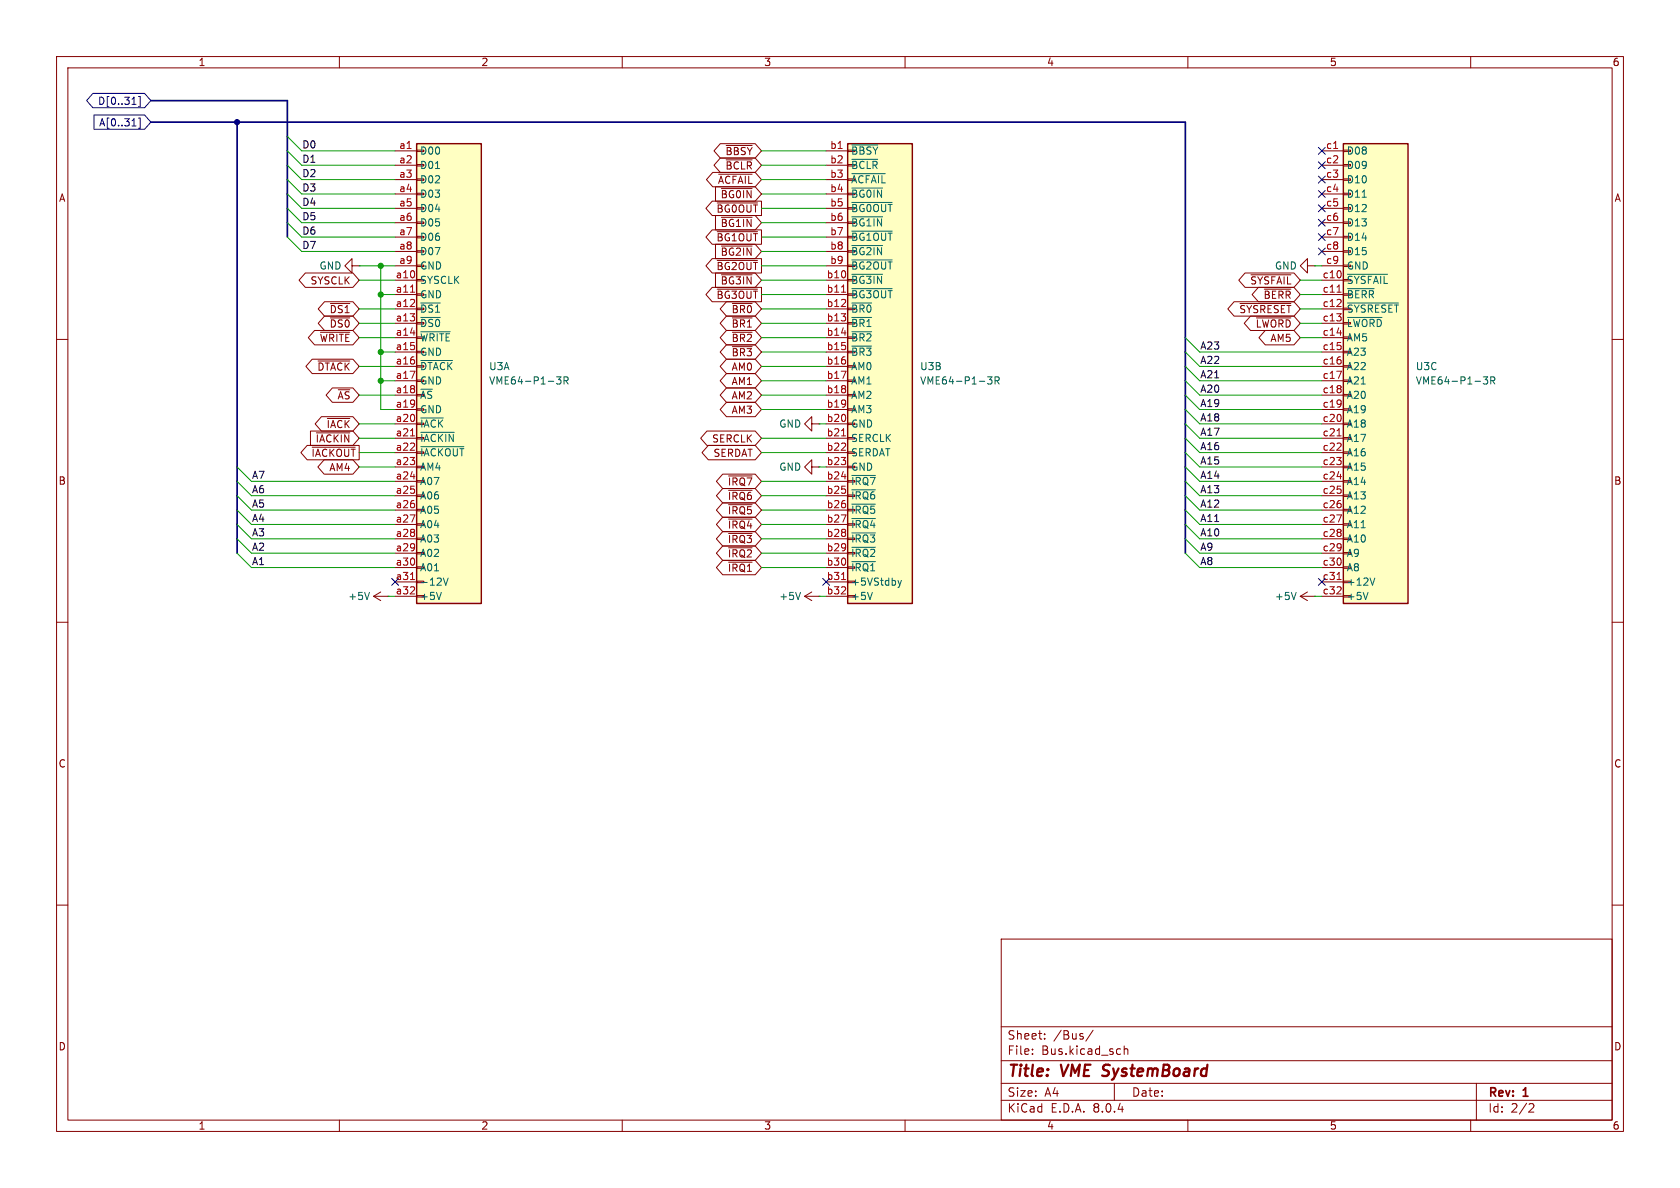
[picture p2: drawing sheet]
<svg xmlns="http://www.w3.org/2000/svg" width="297mm" height="210mm" viewBox="0 0 297 210" stroke-linecap="round" stroke-linejoin="round" font-family="sans-serif">
<g fill="none" stroke="#840000" stroke-width=".18">
<path d="M10 10h277v190h-277zM12 12h273v186h-273zM60 10v2M110 10v2M160 10v2M210 10v2M260 10v2M10 60h2M62.2 47v-1.3l-1.2 1.3 1.2 1.3v-1.3h1.3M63.5 47h.1M285 60h2M10 110h2"/>
<path d="M285 110h2M10 160h2M285 160h2M177 166h108v32h-108zM60 198v2M110 198v2M160 198v2M177 194.5h108M177 191.5h108M177 187.5h108M177 181.5h108M182.5 186.3v.1"/>
<path d="M182.5 185.5v.1M184.7 183.6v.1M184.7 182.8v.1M193.2 182.1l-1.2 2M197 191.5v3M198.7 184.9v1.5M198.7 185.5l.3-.1 .3 .1 .1 .9M210 198v2M260 198v2M261 191.5v6.5M270.5 195.1l.5 .1 .2 .3-1 1.1h1"/>
</g>
<path d="M149.9 25.4h11.4v81.3h-11.4z" fill="#ffffc2"/>
<path d="M149.9 25.4h11.4v81.3h-11.4z" fill="none" stroke="#840000" stroke-width=".25"/>
<g fill="none" stroke="#840000" stroke-width=".18">
<path d="M146 26.7h3.9M146 29.2h3.9M146 31.8h3.9M146 34.3h3.9M146 36.8h3.9M146 39.4h3.9M146 49.5h3.9M146 52.1h3.9M146 54.6h3.9M146 57.2h3.9M146 59.7h3.9M146 41.9h3.9"/>
<path d="M146 44.5h3.9M146 47h3.9M146 62.2h3.9M146 64.8h3.9M146 67.3h3.9M146 69.9h3.9M146 72.4h3.9M146 74.9h3.9M146 77.5h3.9M146 80h3.9M146 82.6h3.9M146 85.1h3.9"/>
<path d="M146 87.6h3.9M146 90.2h3.9M146 92.7h3.9M146 95.3h3.9M146 97.8h3.9M66 105.4h2.6M66 105.4l1.3 .8M67.3 104.6l-1.3 .8M68.6 105.4h.1M146 100.3h3.9M146 102.9h3.9M146 105.4h3.9"/>
</g>
<g fill="none" stroke="#006464" stroke-width=".18">
<path d="M150.6 25.6h4.6M150.6 28.2h4.6M150.6 30.7h5.9M150.6 33.2h5.4M150.6 35.8h7.1M150.6 38.3h5.4M150.6 48.5h5.4M150.6 51h7.1M150.6 53.6h3.5M150.6 56.1h3.5M150.6 58.6h3.5M150.6 40.9h7.1"/>
<path d="M150.6 43.4h5.4M150.6 45.9h7.1M150.6 61.2h3.5M174.6 66.6h.8l-.5 .5 .4 .1v.6l-.2 .1-.5-.1M175.9 67.3l.6-.1 .1-.2v-.3l-.7-.1v1.3M176.2 67.3l.4 .6M150.6 84h4.2M150.6 86.6h4.2M150.6 89.1h4.2M150.6 91.7h4.2M150.6 94.2h4.2M150.6 96.7h4.2"/>
<path d="M150.6 99.3h4.2M65.3 104.7l-.4 1.3M154.2 104.7l-.4 1.3M158.8 102.6l.3 .8M159.1 103.4l-.3 .5M159.4 102.6l-.3 .8"/>
</g>
<path d="M148.8 51.7h.7M148.8 77.1h.7M148.8 102.5h.7" fill="none" stroke="#a90000" stroke-width=".18"/>
<path d="M73.7 25.4h11.4v81.3h-11.4z" fill="#ffffc2"/>
<g fill="none" stroke="#840000" stroke-width=".18">
<path d="M69.8 26.7h3.9M69.8 29.2h3.9M69.8 31.8h3.9M69.8 34.3h3.9M69.8 36.8h3.9M69.8 39.4h3.9M73.7 39.2h1.2v.3h-1.2zM73.7 36.7h1.2v.3h-1.2zM73.7 34.2h1.2v.2h-1.2zM73.7 31.6h1.2v.3h-1.2zM73.7 29.1h1.2v.2h-1.2zM73.7 26.5h1.2v.3h-1.2z"/>
<path d="M69.8 49.5h3.9M69.8 52.1h3.9M69.8 54.6h3.9M69.8 57.2h3.9M69.8 59.7h3.9M69.8 41.9h3.9M69.8 44.5h3.9M69.8 47h3.9M73.7 44.3h1.2v.3h-1.2zM73.7 41.8h1.2v.2h-1.2zM231.1 47v-1.3l-1.2 1.3 1.2 1.3v-1.3h1.3M232.4 47h.1"/>
<path d="M69.8 62.2h3.9M69.8 64.8h3.9M69.8 67.3h3.9M69.8 69.9h3.9M69.8 72.4h3.9M69.8 74.9h3.9M69.8 77.5h3.9M143.5 74.9v-1.2l-1.3 1.2 1.3 1.3v-1.3h1.3M144.8 74.9h.1M69.8 80h3.9M69.8 82.6h3.9M69.8 85.1h3.9"/>
<path d="M69.8 87.6h3.9M69.8 90.2h3.9M69.8 92.7h3.9M69.8 95.3h3.9M69.8 97.8h3.9M143.5 82.6v-1.3l-1.3 1.3 1.3 1.2v-1.2h1.3M144.8 82.6h.1M69.8 100.3h3.9M69.8 102.9h3.9M69.8 105.4h3.9M142.2 105.4h2.6M142.2 105.4l1.3 .8"/>
<path d="M143.5 104.6l-1.3 .8M144.8 105.4h.1M229.9 105.4h2.5M229.9 105.4l1.2 .8M231.1 104.6l-1.2 .8M232.4 105.4h.1"/>
</g>
<path d="M73.7 25.4h11.4v81.3h-11.4z" fill="none" stroke="#840000" stroke-width=".25"/>
<path d="M72.6 51.7h.7M72.6 77.1h.7M72.6 102.5h.7" fill="none" stroke="#a90000" stroke-width=".18"/>
<g fill="none" stroke="#006464" stroke-width=".18">
<path d="M77 29.8h.7M74.4 53.6h3.4M74.4 56.1h3.4M74.4 58.6h5.2M74.4 63.7h5.6M74.4 73.9h4M74.4 76.4h5.9M74.4 79h7.6M98.4 66.6h.8l-.5 .5 .4 .1v.6l-.2 .1-.5-.1M99.7 67.3l.6-.1 .1-.2v-.3l-.7-.1v1.3M100 67.3l.4 .6M78 104.7l-.4 1.3"/>
<path d="M78.4 102.2l.4 1.2 .4-1.2M141.5 104.7l-.4 1.3M229.1 104.7l-.4 1.3"/>
</g>
<path d="M237.5 25.4h11.4v81.3h-11.4z" fill="#ffffc2"/>
<g fill="none" stroke="#840000" stroke-width=".18">
<path d="M125.9 35.6h8.7v2.5h-8.7l-1.1-1.3zM126 30.5h7.5l1.1 1.3-1.1 1.2h-7.5l-1.1-1.2zM126.5 33h7l1.1 1.3-1.1 1.3h-7zM126.5 38.1h7l1.1 1.3-1.1 1.2h-7zM126.8 35.9h7.1M127 30.8h6M127.3 25.4h6.2l1.1 1.3-1.1 1.2h-6.2l-1.1-1.2zM127.3 27.9h6.2l1.1 1.3-1.1 1.3h-6.2l-1.1-1.3zM127.5 33.3h5.5M127.5 38.4h5.5M128.4 25.7h4.6M128.4 28.3h4.6"/>
<path d="M233.7 26.7h3.8M233.7 29.2h3.8M233.7 31.8h3.8M233.7 34.3h3.8M233.7 36.8h3.8M233.7 39.4h3.8M237.5 39.2h1.3v.3h-1.3zM237.5 36.7h1.3v.3h-1.3zM237.5 34.2h1.3v.2h-1.3zM237.5 31.6h1.3v.3h-1.3zM237.5 29.1h1.3v.2h-1.3zM237.5 26.5h1.3v.3h-1.3z"/>
<path d="M54 48.3h8.4l1.1 1.2-1.1 1.3h-8.4l-1.1-1.3zM55.6 58.4h6.8l1.1 1.3-1.1 1.3h-6.8l-1.1-1.3zM56.7 58.7h5.1M57.4 55.9h5l1.1 1.3-1.1 1.2h-5l-1.1-1.2zM57.4 53.3h5l1.1 1.3-1.1 1.3h-5l-1.1-1.3zM58.4 56.2h3.4M58.4 53.7h3.4M125.9 45.7h8.7v2.6h-8.7l-1.1-1.3zM125.9 50.8h8.7v2.5h-8.7l-1.1-1.2zM125.9 40.6h8.7v2.6h-8.7l-1.1-1.3zM126.5 48.3h7l1.1 1.2-1.1 1.3h-7zM126.5 43.2h7l1.1 1.3-1.1 1.2h-7z"/>
<path d="M126.8 46h7.1M126.8 51.1h7.1M126.8 41h7.1M127.5 48.6h5.5M127.5 43.5h5.5M128.4 55.9h5.1l1.1 1.3-1.1 1.2h-5.1l-1.1-1.2zM128.4 53.3h5.1l1.1 1.3-1.1 1.3h-5.1l-1.1-1.3zM128.4 58.4h5.1l1.1 1.3-1.1 1.3h-5.1l-1.1-1.3zM129.5 56.2h3.5M129.5 53.7h3.5M129.5 58.7h3.5M218.2 53.3h10.6l1.1 1.3-1.1 1.3h-10.6l-1.1-1.3z"/>
<path d="M219.2 53.7h9M220.1 48.3h8.7l1.1 1.2-1.1 1.3h-8.7l-1.1-1.3zM221.1 55.9h7.7l1.1 1.3-1.1 1.2h-7.7l-1.1-1.2zM221.2 48.6h7M222.1 56.2h6.1M222.5 50.8h6.3l1.1 1.3-1.1 1.2h-6.3l-1.1-1.2zM223.5 51.1h4.7M223.7 58.4h5.1l1.1 1.3-1.1 1.3h-5.1l-1.1-1.3zM233.7 49.5h3.8M233.7 52.1h3.8M233.7 54.6h3.8M233.7 57.2h3.8"/>
<path d="M233.7 59.7h3.8M233.7 41.9h3.8M233.7 44.5h3.8M233.7 47h3.8M237.5 44.3h1.3v.3h-1.3zM237.5 41.8h1.3v.2h-1.3zM54.3 78.7h9.2v2.6h-9.2l-1.1-1.3zM54.9 76.2h7.5l1.1 1.3-1.1 1.2h-7.5zM55.2 63.5h7.2l1.1 1.3-1.1 1.2h-7.2l-1.1-1.2zM55.2 79.1h7.6M55.9 76.5h5.9M56.2 63.8h5.6"/>
<path d="M56.8 73.7h5.6l1.1 1.2-1.1 1.3h-5.6l-1.1-1.3zM57.9 74h3.9M58.8 68.6h3.6l1.1 1.3-1.1 1.2h-3.6l-1.2-1.2zM125 76.2h8.5l1.1 1.3-1.1 1.2h-8.5l-1.1-1.2zM125.2 78.7h8.3l1.1 1.3-1.1 1.3h-8.3l-1.1-1.3zM128.4 61h5.1l1.1 1.2-1.1 1.3h-5.1l-1.1-1.3zM128.4 63.5h5.1l1.1 1.3-1.1 1.2h-5.1l-1.1-1.2zM128.4 66h5.1l1.1 1.3-1.1 1.3h-5.1l-1.1-1.3zM128.4 68.6h5.1l1.1 1.3-1.1 1.2h-5.1l-1.1-1.2zM128.4 71.1h5.1l1.1 1.3-1.1 1.3h-5.1l-1.1-1.3zM129.5 61.3h3.5M233.7 62.2h3.8"/>
<path d="M233.7 64.8h3.8M233.7 67.3h3.8M233.7 69.9h3.8M233.7 72.4h3.8M233.7 74.9h3.8M233.7 77.5h3.8M57.3 81.3h5.1l1.1 1.3-1.1 1.2h-5.1l-1.1-1.2zM127.8 86.4h5.7l1.1 1.2-1.1 1.3h-5.7l-1.2-1.3zM127.8 88.9h5.7l1.1 1.3-1.1 1.2h-5.7l-1.2-1.2zM127.8 99.1h5.7l1.1 1.2-1.1 1.3h-5.7l-1.2-1.3zM127.8 94h5.7l1.1 1.3-1.1 1.2h-5.7l-1.2-1.2zM127.8 96.5h5.7l1.1 1.3-1.1 1.3h-5.7l-1.2-1.3z"/>
<path d="M127.8 91.4h5.7l1.1 1.3-1.1 1.3h-5.7l-1.2-1.3zM127.8 83.8h5.7l1.1 1.3-1.1 1.3h-5.7l-1.2-1.3zM128.8 86.7h4.2M128.8 89.2h4.2M128.8 99.4h4.2M128.8 94.3h4.2M128.8 96.8h4.2M128.8 91.8h4.2M128.8 84.1h4.2M233.7 80h3.8M233.7 82.6h3.8M233.7 85.1h3.8"/>
<path d="M233.7 87.6h3.8M233.7 90.2h3.8M233.7 92.7h3.8M233.7 95.3h3.8M233.7 97.8h3.8M233.7 100.3h3.8M233.7 102.9h3.8M233.7 105.4h3.8"/>
</g>
<path d="M237.5 25.4h11.4v81.3h-11.4z" fill="none" stroke="#840000" stroke-width=".25"/>
<path d="M235.8 26.3h.7M236.4 51.7h.7M236.4 58.8h.8M236.3 65.6h.9l-.6 1.3M236.4 77.1h.7M236.3 91h.9l-.6 1.3M236.4 84.2h.8M236.4 102.5h.7" fill="none" stroke="#a90000" stroke-width=".18"/>
<path d="M240.8 34.9h.7M238.2 48.5h7.1M238.2 51h4.7M238.2 53.6h9M238.2 56.1h6.1M262.2 66.6h.8l-.4 .5 .3 .1v.6l-.1 .1-.6-.1M263.5 67.3l.6-.1 .2-.2-.1-.3-.7-.1v1.3M263.8 67.3l.5 .6M241.8 104.7l-.4 1.3M243.1 102.2l-.5 1.2" fill="none" stroke="#006464" stroke-width=".18"/>
<g fill="none" stroke="#000084" stroke-width=".18">
<path d="M16.4 16.5h9.2l1.1 1.3-1.1 1.3h-9.2l-1.1-1.3zM23.3 18.5h.8M24.5 17.1h.3v1.8h-.3M16.6 20.3h9l1.1 1.3-1.1 1.3h-9zM23.3 22.3h.8M24.5 20.9h.3v1.8h-.3M233.1 31.1l1.2 1.3M233.1 38.8l1.2 1.2M233.1 28.6l1.2 1.2M233.1 36.2l1.2 1.2M233.1 33.7l1.2 1.2M233.1 26.1l1.2 1.2"/>
<path d="M234.3 31.1l-1.2 1.3M234.3 38.8l-1.2 1.2M234.3 28.6l-1.2 1.2M234.3 36.2l-1.2 1.2M234.3 33.7l-1.2 1.2M234.3 26.1l-1.2 1.2M233.1 43.8l1.2 1.3M233.1 41.3l1.2 1.2M234.3 43.8l-1.2 1.3M234.3 41.3l-1.2 1.2M69.2 102.3l1.3 1.2M70.5 102.3l-1.3 1.2"/>
<path d="M145.4 102.3l1.3 1.2M146.7 102.3l-1.3 1.2M233.1 102.3l1.2 1.2M234.3 102.3l-1.2 1.2"/>
</g>
<path d="M26.7 17.8h24.1v24.1M26.7 21.6h182.8v76.2M41.9 21.6v76.2" fill="none" stroke="#000084" stroke-width=".3"/>
<g fill="none" stroke="#009600" stroke-width=".18">
<path d="M50.8 29.2l2.5 2.6h16.5M50.8 31.8l2.5 2.5h16.5M50.8 36.8l2.5 2.6h16.5M50.8 34.3l2.5 2.5h16.5M50.8 39.4l2.5 2.5h16.5M50.8 26.7l2.5 2.5h16.5M50.8 24.1l2.5 2.6h16.5M134.6 31.8h11.4M134.6 34.3h11.4M134.6 39.4h11.4M134.6 36.8h11.4M134.6 29.2h11.4"/>
<path d="M134.6 26.7h11.4M50.8 41.9l2.5 2.6h16.5M63.5 57.2h6.3M63.5 47h6.3M63.5 59.7h6.3M63.5 54.6h6.3M63.5 49.5h6.3M67.3 47v25.4h2.5M67.3 52.1h2.5M134.6 57.2h11.4M134.6 41.9h11.4M134.6 47h11.4"/>
<path d="M134.6 52.1h11.4M134.6 59.7h11.4M134.6 54.6h11.4M134.6 49.5h11.4M134.6 44.5h11.4M209.5 59.7l2.6 2.5h21.6M229.9 57.2h3.8M229.9 52.1h3.8M229.9 59.7h3.8M229.9 54.6h3.8M229.9 49.5h3.8M232.4 47h1.3"/>
<path d="M63.5 64.8h6.3M63.5 77.5h6.3M63.5 74.9h6.3M63.5 69.9h6.3M67.3 67.3h2.5M67.3 62.2h2.5M134.6 67.3h11.4M134.6 62.2h11.4M134.6 64.8h11.4M134.6 77.5h11.4M134.6 69.9h11.4M134.6 72.4h11.4"/>
<path d="M144.8 74.9h1.2M209.5 64.8l2.6 2.5h21.6M209.5 62.2l2.6 2.6h21.6M209.5 74.9l2.6 2.6h21.6M209.5 72.4l2.6 2.5h21.6M209.5 67.3l2.6 2.6h21.6M209.5 77.5l2.6 2.5h21.6M209.5 69.9l2.6 2.5h21.6M41.9 85.1l2.5 2.5h25.4M41.9 97.8l2.5 2.5h25.4M41.9 95.3l2.5 2.5h25.4M41.9 82.6l2.5 2.5h25.4"/>
<path d="M41.9 90.2l2.5 2.5h25.4M41.9 92.7l2.5 2.6h25.4M41.9 87.6l2.5 2.6h25.4M63.5 80h6.3M63.5 82.6h6.3M134.6 87.6h11.4M134.6 80h11.4M134.6 97.8h11.4M134.6 85.1h11.4M134.6 92.7h11.4M134.6 95.3h11.4M134.6 90.2h11.4"/>
<path d="M144.8 82.6h1.2M209.5 85.1l2.6 2.5h21.6M209.5 97.8l2.6 2.5h21.6M209.5 95.3l2.6 2.5h21.6M209.5 82.6l2.6 2.5h21.6M209.5 90.2l2.6 2.5h21.6M209.5 92.7l2.6 2.6h21.6M209.5 87.6l2.6 2.6h21.6M209.5 80l2.6 2.6h21.6M68.6 105.4h1.2M134.6 100.3h11.4M144.8 105.4h1.2"/>
<path d="M232.4 105.4h1.3"/>
</g>
<g fill="#009600" stroke="#009600" stroke-width=".18">
<circle cx="67.3" cy="47" r=".46"/>
<circle cx="67.3" cy="52.1" r=".46"/>
<circle cx="67.3" cy="62.2" r=".46"/>
<circle cx="67.3" cy="67.3" r=".46"/>
</g>
<circle cx="41.9" cy="21.6" r=".46" fill="#000084" stroke="#000084" stroke-width=".18"/>
<g font-size="2.8" fill="#840000">
<text x="178" y="190.9">Title:</text>
<text x="187.7" y="190.9">VME SystemBoard</text>
</g>
<g font-size="2.1" fill="#840000">
<text x="178" y="184">Sheet:</text>
<text x="186.2" y="184">/Bus/</text>
<text x="178" y="186.7">File:</text>
<text x="184.1" y="186.7">Bus.kicad_sch</text>
<text x="178" y="196.9">KiCad</text>
<text x="178" y="194.1">Size:</text>
<text x="184.7" y="194.1">A4</text>
<text x="185.7" y="196.9">E.D.A.</text>
<text x="193.3" y="196.9">8.0.4</text>
<text x="200" y="194.1">Date:</text>
<text x="263" y="194.3">Rev:</text>
<text x="263" y="196.9">Id:</text>
<text x="267.1" y="196.9">2/2</text>
<text x="269.4" y="194.3">1</text>
</g>
<g font-size="1.8" fill="#840000">
<text x="35" y="11.9">1</text>
<text x="85" y="11.9">2</text>
<text x="135" y="11.9">3</text>
<text x="185" y="11.9">4</text>
<text x="235" y="11.9">5</text>
<text x="285" y="11.9">6</text>
<text x="128.1" y="27.6">~{BBSY}</text>
<text x="10.3" y="35.9">A</text>
<text x="126.8" y="32.7">~{ACFAIL}</text>
<text x="127.3" y="35.2">~{BG0IN}</text>
<text x="128.1" y="30.2">~{BCLR}</text>
<text x="285.3" y="35.9">A</text>
<text x="126.6" y="37.8">~{BG0OUT}</text>
<text x="127.3" y="40.3">~{BG1IN}</text>
<text x="126.6" y="47.9">~{BG2OUT}</text>
<text x="126.6" y="42.9">~{BG1OUT}</text>
<text x="127.3" y="45.4">~{BG2IN}</text>
<text x="54.8" y="50.5">SYSCLK</text>
<text x="126.6" y="53">~{BG3OUT}</text>
<text x="127.3" y="50.5">~{BG3IN}</text>
<text x="220.9" y="50.5">~{SYSFAIL}</text>
<text x="223.3" y="53">~{BERR}</text>
<text x="58.2" y="58.1">~{DS0}</text>
<text x="58.2" y="55.6">~{DS1}</text>
<text x="129.2" y="58.1">~{BR1}</text>
<text x="129.2" y="55.6">~{BR0}</text>
<text x="219" y="55.6">~{SYSRESET}</text>
<text x="221.9" y="58.1">~{LWORD}</text>
<text x="56" y="65.7">~{DTACK}</text>
<text x="56.4" y="60.6">~{WRITE}</text>
<text x="129.2" y="63.2">~{BR3}</text>
<text x="129.2" y="65.7">AM0</text>
<text x="129.2" y="60.6">~{BR2}</text>
<text x="224.5" y="60.6">AM5</text>
<text x="59.6" y="70.8">~{AS}</text>
<text x="129.2" y="68.3">AM1</text>
<text x="129.2" y="70.8">AM2</text>
<text x="57.6" y="75.9">~{IACK}</text>
<text x="129.2" y="73.3">AM3</text>
<text x="55" y="81">~{IACKOUT}</text>
<text x="55.7" y="78.4">~{IACKIN}</text>
<text x="58.1" y="83.5">AM4</text>
<text x="125.8" y="78.4">SERCLK</text>
<text x="126" y="81">SERDAT</text>
<text x="10.3" y="85.9">B</text>
<text x="128.6" y="88.6">~{IRQ6}</text>
<text x="128.6" y="86">~{IRQ7}</text>
<text x="285.3" y="85.9">B</text>
<text x="128.6" y="91.1">~{IRQ5}</text>
<text x="128.6" y="93.7">~{IRQ4}</text>
<text x="128.6" y="101.3">~{IRQ1}</text>
<text x="128.6" y="96.2">~{IRQ3}</text>
<text x="128.6" y="98.7">~{IRQ2}</text>
<text x="10.3" y="135.9">C</text>
<text x="285.3" y="135.9">C</text>
<text x="10.3" y="185.9">D</text>
<text x="285.3" y="185.9">D</text>
<text x="35" y="199.9">1</text>
<text x="85" y="199.9">2</text>
<text x="135" y="199.9">3</text>
<text x="185" y="199.9">4</text>
<text x="235" y="199.9">5</text>
<text x="285" y="199.9">6</text>
</g>
<g font-size="1.8" fill="#000084">
<text x="17.2" y="18.7">D[0..31]</text>
<text x="17.4" y="22.5">A[0..31]</text>
</g>
<g font-size="1.8" fill="#0f0f0f">
<text x="53.3" y="26.3">D0</text>
<text x="53.3" y="28.9">D1</text>
<text x="53.3" y="31.4">D2</text>
<text x="53.3" y="33.9">D3</text>
<text x="53.3" y="41.6">D6</text>
<text x="53.3" y="36.5">D4</text>
<text x="53.3" y="39">D5</text>
<text x="53.3" y="44.1">D7</text>
<text x="212.1" y="64.4">A22</text>
<text x="212.1" y="61.9">A23</text>
<text x="212.1" y="69.5">A20</text>
<text x="212.1" y="67">A21</text>
<text x="212.1" y="77.1">A17</text>
<text x="212.1" y="74.6">A18</text>
<text x="212.1" y="72">A19</text>
<text x="212.1" y="79.7">A16</text>
<text x="212.1" y="82.2">A15</text>
<text x="44.4" y="87.3">A6</text>
<text x="44.4" y="84.7">A7</text>
<text x="44.4" y="89.8">A5</text>
<text x="212.1" y="87.3">A13</text>
<text x="212.1" y="89.8">A12</text>
<text x="212.1" y="84.7">A14</text>
<text x="44.4" y="94.9">A3</text>
<text x="44.4" y="92.4">A4</text>
<text x="212.1" y="92.4">A11</text>
<text x="212.1" y="94.9">A10</text>
<text x="44.4" y="97.4">A2</text>
<text x="44.4" y="100">A1</text>
<text x="212.1" y="100">A8</text>
<text x="212.1" y="97.4">A9</text>
</g>
<g font-size="1.8" fill="#a90000">
<text x="70.5" y="26.4">a1</text>
<text x="70.5" y="29">a2</text>
<text x="146.7" y="26.4">b1</text>
<text x="146.7" y="29">b2</text>
<text x="234.3" y="26.4">c1</text>
<text x="234.3" y="29">c2</text>
<text x="70.5" y="31.5">a3</text>
<text x="70.5" y="34">a4</text>
<text x="146.7" y="31.5">b3</text>
<text x="146.7" y="34">b4</text>
<text x="234.3" y="31.5">c3</text>
<text x="234.3" y="34">c4</text>
<text x="70.5" y="36.6">a5</text>
<text x="70.5" y="39.1">a6</text>
<text x="70.5" y="41.7">a7</text>
<text x="146.7" y="36.6">b5</text>
<text x="146.7" y="39.1">b6</text>
<text x="146.7" y="41.7">b7</text>
<text x="234.3" y="36.6">c5</text>
<text x="234.3" y="39.1">c6</text>
<text x="234.3" y="41.7">c7</text>
<text x="70.5" y="44.2">a8</text>
<text x="70.5" y="46.7">a9</text>
<text x="146.7" y="44.2">b8</text>
<text x="146.7" y="46.7">b9</text>
<text x="234.3" y="44.2">c8</text>
<text x="234.3" y="46.7">c9</text>
<text x="69.9" y="49.3">a10</text>
<text x="69.9" y="51.8">a11</text>
<text x="146.1" y="49.3">b10</text>
<text x="146.1" y="51.8">b11</text>
<text x="233.7" y="49.3">c10</text>
<text x="233.7" y="51.8">c11</text>
<text x="69.9" y="54.4">a12</text>
<text x="69.9" y="56.9">a13</text>
<text x="69.9" y="59.4">a14</text>
<text x="146.1" y="54.4">b12</text>
<text x="146.1" y="56.9">b13</text>
<text x="146.1" y="59.4">b14</text>
<text x="233.7" y="54.4">c12</text>
<text x="233.7" y="56.9">c13</text>
<text x="233.7" y="59.4">c14</text>
<text x="69.9" y="62">a15</text>
<text x="69.9" y="64.5">a16</text>
<text x="146.1" y="62">b15</text>
<text x="146.1" y="64.5">b16</text>
<text x="233.7" y="62">c15</text>
<text x="233.7" y="64.5">c16</text>
<text x="69.9" y="67.1">a17</text>
<text x="69.9" y="69.6">a18</text>
<text x="146.1" y="67.1">b17</text>
<text x="146.1" y="69.6">b18</text>
<text x="233.7" y="67.1">c17</text>
<text x="233.7" y="69.6">c18</text>
<text x="69.9" y="72.1">a19</text>
<text x="69.9" y="74.7">a20</text>
<text x="69.9" y="77.2">a21</text>
<text x="146.1" y="72.1">b19</text>
<text x="146.1" y="74.7">b20</text>
<text x="146.1" y="77.2">b21</text>
<text x="233.7" y="72.1">c19</text>
<text x="233.7" y="74.7">c20</text>
<text x="233.7" y="77.2">c21</text>
<text x="69.9" y="79.8">a22</text>
<text x="69.9" y="82.3">a23</text>
<text x="146.1" y="79.8">b22</text>
<text x="146.1" y="82.3">b23</text>
<text x="233.7" y="79.8">c22</text>
<text x="233.7" y="82.3">c23</text>
<text x="69.9" y="84.8">a24</text>
<text x="69.9" y="87.4">a25</text>
<text x="69.9" y="89.9">a26</text>
<text x="146.1" y="84.8">b24</text>
<text x="146.1" y="87.4">b25</text>
<text x="146.1" y="89.9">b26</text>
<text x="233.7" y="84.8">c24</text>
<text x="233.7" y="87.4">c25</text>
<text x="233.7" y="89.9">c26</text>
<text x="69.9" y="92.5">a27</text>
<text x="69.9" y="95">a28</text>
<text x="146.1" y="92.5">b27</text>
<text x="146.1" y="95">b28</text>
<text x="233.7" y="92.5">c27</text>
<text x="233.7" y="95">c28</text>
<text x="69.9" y="97.5">a29</text>
<text x="69.9" y="100.1">a30</text>
<text x="146.1" y="97.5">b29</text>
<text x="146.1" y="100.1">b30</text>
<text x="233.7" y="97.5">c29</text>
<text x="233.7" y="100.1">c30</text>
<text x="69.9" y="102.6">a31</text>
<text x="69.9" y="105.2">a32</text>
<text x="146.1" y="102.6">b31</text>
<text x="146.1" y="105.2">b32</text>
<text x="233.7" y="102.6">c31</text>
<text x="233.7" y="105.2">c32</text>
</g>
<g font-size="1.8" fill="#006464">
<text x="74.2" y="27.5">D00</text>
<text x="150.4" y="27.5">~{BBSY}</text>
<text x="238" y="27.5">D08</text>
<text x="74.2" y="30.1">D01</text>
<text x="74.2" y="32.6">D02</text>
<text x="74.2" y="35.2">D03</text>
<text x="150.4" y="30.1">~{BCLR}</text>
<text x="150.4" y="32.6">~{ACFAIL}</text>
<text x="150.4" y="35.2">~{BG0IN}</text>
<text x="238" y="30.1">D09</text>
<text x="238" y="32.6">D10</text>
<text x="238" y="35.2">D11</text>
<text x="74.2" y="37.7">D04</text>
<text x="74.2" y="40.2">D05</text>
<text x="150.4" y="37.7">~{BG0OUT}</text>
<text x="150.4" y="40.2">~{BG1IN}</text>
<text x="238" y="37.7">D12</text>
<text x="238" y="40.2">D13</text>
<text x="56.4" y="47.9">GND</text>
<text x="74.2" y="42.8">D06</text>
<text x="74.2" y="45.3">D07</text>
<text x="74.2" y="47.9">GND</text>
<text x="150.4" y="42.8">~{BG1OUT}</text>
<text x="150.4" y="45.3">~{BG2IN}</text>
<text x="150.4" y="47.9">~{BG2OUT}</text>
<text x="225.3" y="47.9">GND</text>
<text x="238" y="42.8">D14</text>
<text x="238" y="45.3">D15</text>
<text x="238" y="47.9">GND</text>
<text x="74.2" y="50.4">SYSCLK</text>
<text x="74.2" y="52.9">GND</text>
<text x="150.4" y="50.4">~{BG3IN}</text>
<text x="150.4" y="52.9">~{BG3OUT}</text>
<text x="238" y="50.4">~{SYSFAIL}</text>
<text x="238" y="52.9">~{BERR}</text>
<text x="74.2" y="55.5">~{DS1}</text>
<text x="74.2" y="58">~{DS0}</text>
<text x="150.4" y="55.5">~{BR0}</text>
<text x="150.4" y="58">~{BR1}</text>
<text x="238" y="55.5">~{SYSRESET}</text>
<text x="238" y="58">~{LWORD}</text>
<text x="74.2" y="60.6">~{WRITE}</text>
<text x="74.2" y="63.1">GND</text>
<text x="74.2" y="65.6">~{DTACK}</text>
<text x="86.4" y="65.6">U3A</text>
<text x="150.4" y="60.6">~{BR2}</text>
<text x="150.4" y="63.1">~{BR3}</text>
<text x="150.4" y="65.6">AM0</text>
<text x="162.6" y="65.6">U3B</text>
<text x="238" y="60.6">AM5</text>
<text x="238" y="63.1">A23</text>
<text x="238" y="65.6">A22</text>
<text x="250.2" y="65.6">U3C</text>
<text x="74.2" y="68.2">GND</text>
<text x="74.2" y="70.7">~{AS}</text>
<text x="86.4" y="68.2">VME64-P1-3R</text>
<text x="150.4" y="68.2">AM1</text>
<text x="150.4" y="70.7">AM2</text>
<text x="162.6" y="68.2">VME64-P1-3R</text>
<text x="238" y="68.2">A21</text>
<text x="238" y="70.7">A20</text>
<text x="250.2" y="68.2">VME64-P1-3R</text>
<text x="74.2" y="73.3">GND</text>
<text x="74.2" y="75.8">~{IACK}</text>
<text x="137.7" y="75.8">GND</text>
<text x="150.4" y="73.3">AM3</text>
<text x="150.4" y="75.8">GND</text>
<text x="238" y="73.3">A19</text>
<text x="238" y="75.8">A18</text>
<text x="74.2" y="78.3">~{IACKIN}</text>
<text x="74.2" y="80.9">~{IACKOUT}</text>
<text x="74.2" y="83.4">AM4</text>
<text x="137.7" y="83.4">GND</text>
<text x="150.4" y="78.3">SERCLK</text>
<text x="150.4" y="80.9">SERDAT</text>
<text x="150.4" y="83.4">GND</text>
<text x="238" y="78.3">A17</text>
<text x="238" y="80.9">A16</text>
<text x="238" y="83.4">A15</text>
<text x="74.2" y="86">A07</text>
<text x="74.2" y="88.5">A06</text>
<text x="150.4" y="86">~{IRQ7}</text>
<text x="150.4" y="88.5">~{IRQ6}</text>
<text x="238" y="86">A14</text>
<text x="238" y="88.5">A13</text>
<text x="74.2" y="91">A05</text>
<text x="74.2" y="93.6">A04</text>
<text x="150.4" y="91">~{IRQ5}</text>
<text x="150.4" y="93.6">~{IRQ4}</text>
<text x="238" y="91">A12</text>
<text x="238" y="93.6">A11</text>
<text x="74.2" y="96.1">A03</text>
<text x="74.2" y="98.7">A02</text>
<text x="74.2" y="101.2">A01</text>
<text x="150.4" y="96.1">~{IRQ3}</text>
<text x="150.4" y="98.7">~{IRQ2}</text>
<text x="150.4" y="101.2">~{IRQ1}</text>
<text x="238" y="96.1">A10</text>
<text x="238" y="98.7">A9</text>
<text x="238" y="101.2">A8</text>
<text x="61.5" y="106.3">+5V</text>
<text x="74.2" y="103.7">-12V</text>
<text x="74.2" y="106.3">+5V</text>
<text x="137.7" y="106.3">+5V</text>
<text x="150.4" y="103.7">+5VStdby</text>
<text x="150.4" y="106.3">+5V</text>
<text x="225.3" y="106.3">+5V</text>
<text x="238" y="103.7">+12V</text>
<text x="238" y="106.3">+5V</text>
</g>
</svg>
